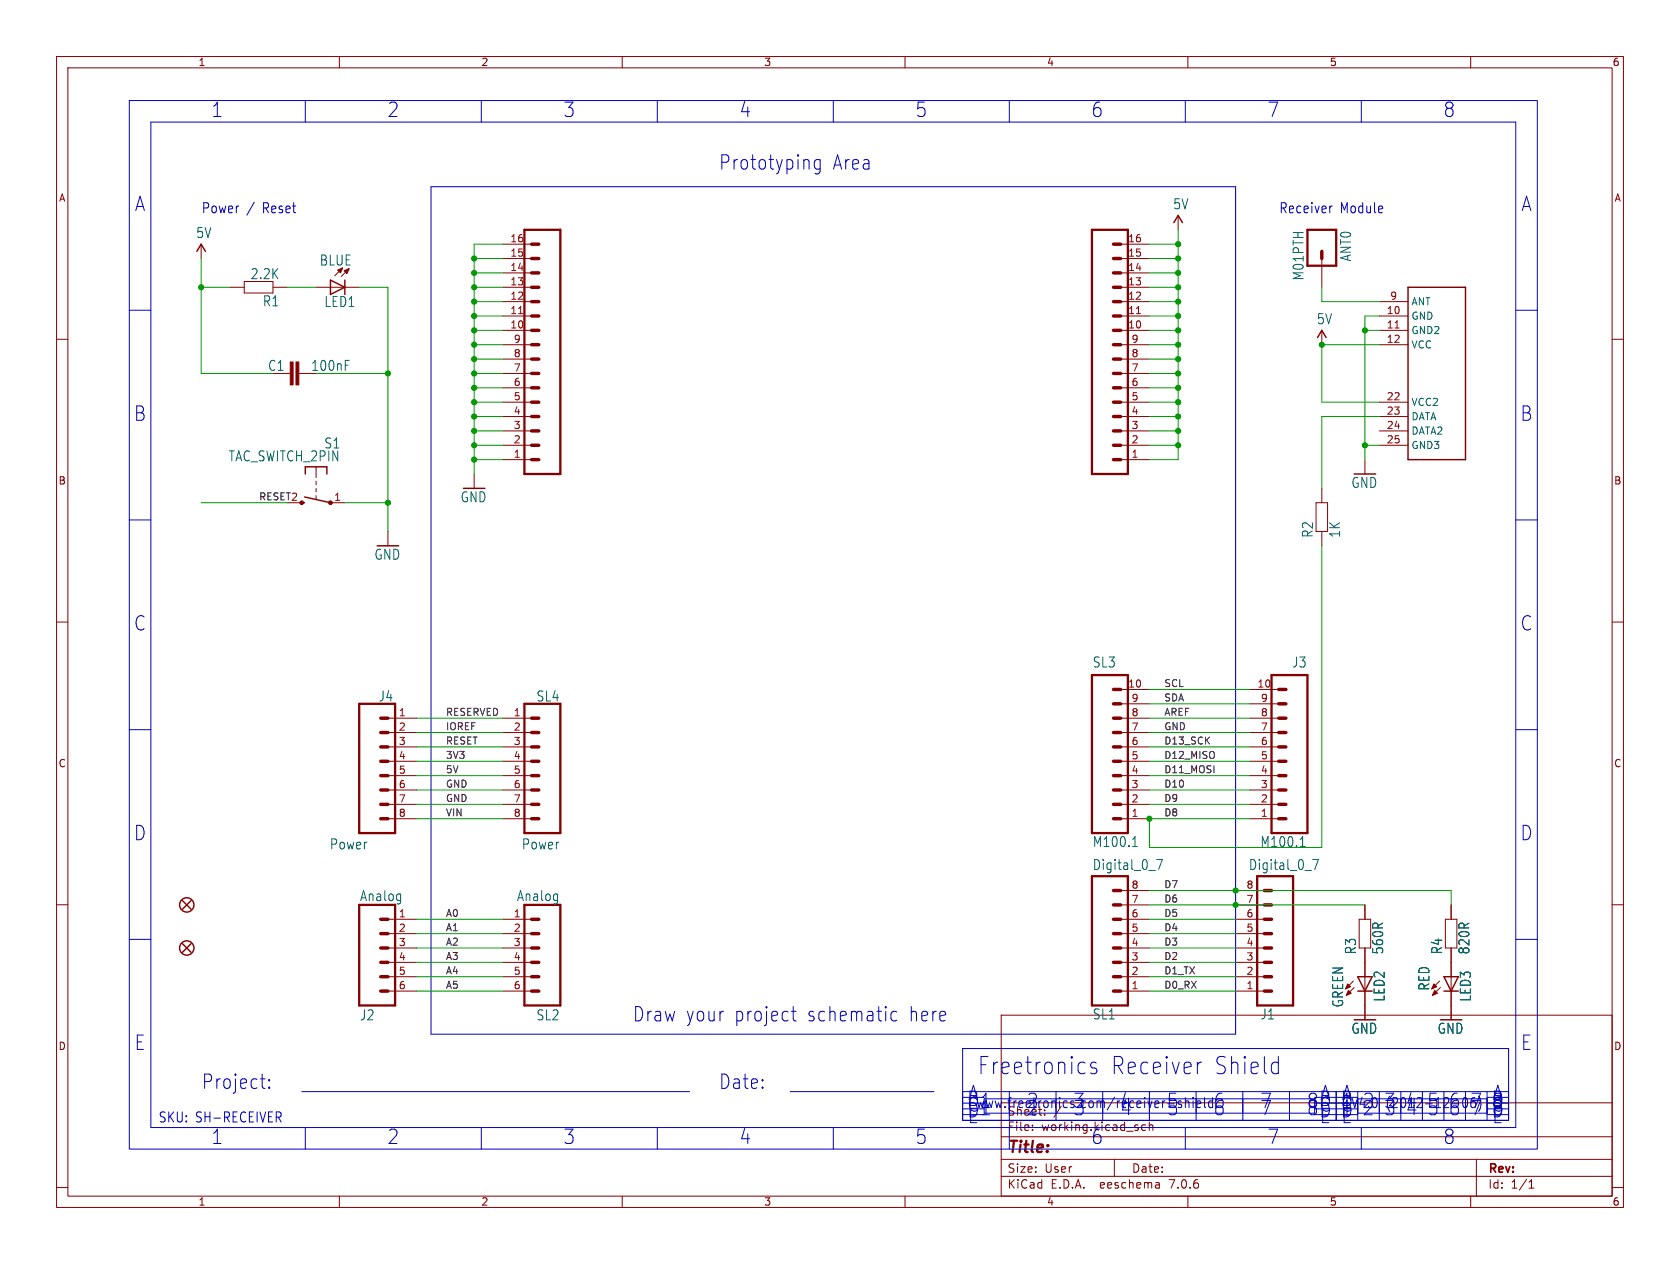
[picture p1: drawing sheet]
<svg xmlns="http://www.w3.org/2000/svg" width="297mm" height="224mm" viewBox="0 0 297 224" stroke-linecap="round" stroke-linejoin="round" font-family="sans-serif">
<g fill="none" stroke="#840000" stroke-width=".18">
<path d="M10 10h277v203.5h-277zM12 12h273v199.5h-273zM60 10v2M110 10v2M160 10v2M210 10v2M260 10v2M208.3 38.1v2.5M10 60h2M35.6 43.2v2.5M40.6 50.8h2.6M43.2 49.8h5.1v2h-5.1z"/>
<path d="M48.3 50.8h2.5M55.9 50.8h7.6M60.6 47.4l-1.4 1.4M61.7 47.5l-1.4 1.4M88.9 58.4h5.1M88.9 55.9h5.1M88.9 53.3h5.1M88.9 50.8h5.1M88.9 48.3h5.1M88.9 45.7h5.1M88.9 43.2h5.1M198.1 58.4h5.1"/>
<path d="M198.1 55.9h5.1M198.1 53.3h5.1M198.1 50.8h5.1M198.1 48.3h5.1M198.1 45.7h5.1M198.1 43.2h5.1M233.7 45.7v5.1M233.7 58.4v2.6M243.8 58.4h5.1M243.8 55.9h5.1M243.8 53.3h5.1M285 60h2"/>
<path d="M48.3 66h3M52.8 66h3.1M88.9 78.7h5.1M88.9 76.2h5.1M88.9 73.7h5.1M88.9 71.1h5.1M88.9 68.6h5.1M88.9 66h5.1M88.9 63.5h5.1M88.9 61h5.1M198.1 78.7h5.1M198.1 76.2h5.1"/>
<path d="M198.1 73.7h5.1M198.1 71.1h5.1M198.1 68.6h5.1M198.1 66h5.1M198.1 63.5h5.1M198.1 61h5.1M243.8 78.7h5.1M243.8 76.2h5.1M243.8 73.7h5.1M243.8 71.1h5.1M243.8 61h5.1M50.8 88.9h2.5"/>
<path d="M55.9 82.5v2M55.9 85.1v.6M55.9 86.4v.6M55.9 87.6v.7M58.4 88.9h2.6M68.6 94v2.5M83.8 83.8v2.6M88.9 81.3h5.1M198.1 81.3h5.1M232.7 88.9h2v5.1h-2zM233.7 86.4v2.5M233.7 94v2.5"/>
<path d="M241.3 81.3v2.5M10 110h2M285 110h2M68.6 127h5.1M68.6 129.5h5.1M68.6 132.1h5.1M68.6 134.6h5.1M68.6 137.2h5.1M68.6 139.7h5.1M88.9 127h5.1M88.9 129.5h5.1M88.9 132.1h5.1"/>
<path d="M88.9 134.6h5.1M88.9 137.2h5.1M88.9 139.7h5.1M198.1 127h5.1M198.1 129.5h5.1M198.1 132.1h5.1M198.1 134.6h5.1M198.1 137.2h5.1M198.1 139.7h5.1M198.1 121.9h5.1M198.1 124.5h5.1M221 127h5.1"/>
<path d="M221 129.5h5.1M221 132.1h5.1M221 134.6h5.1M221 137.2h5.1M221 139.7h5.1M221 121.9h5.1M221 124.5h5.1M10 160h2M68.6 142.2h5.1M68.6 144.8h5.1M88.9 142.2h5.1M88.9 144.8h5.1"/>
<path d="M198.1 157.5h5.1M198.1 142.2h5.1M198.1 144.8h5.1M218.4 157.5h5.1M221 142.2h5.1M221 144.8h5.1M285 160h2M68.6 162.6h5.1M68.6 165.1h5.1M68.6 167.6h5.1M68.6 170.2h5.1M68.6 172.7h5.1"/>
<path d="M68.6 175.3h5.1M88.9 162.6h5.1M88.9 165.1h5.1M88.9 167.6h5.1M88.9 170.2h5.1M88.9 172.7h5.1M88.9 175.3h5.1M177 179.5h108v32h-108zM198.1 162.6h5.1M198.1 165.1h5.1M198.1 167.6h5.1M198.1 170.2h5.1"/>
<path d="M198.1 172.7h5.1M198.1 175.3h5.1M198.1 160h5.1M218.4 162.6h5.1M218.4 165.1h5.1M218.4 167.6h5.1M218.4 170.2h5.1M218.4 172.7h5.1M218.4 175.3h5.1M218.4 160h5.1M239.3 173.5l-1.4 1.4M239.4 174.6l-1.4 1.4"/>
<path d="M240.3 162.6h2v5h-2zM241.3 160v2.6M241.3 167.6v12.7M254.5 173.5l-1.4 1.4M254.6 174.6l-1.4 1.4M255.5 162.6h2.1v5h-2.1zM256.5 160v2.6M256.5 167.6v12.7M177 195h108M182.5 199.8v.1M182.5 199v.1M184.7 197.1v.1"/>
<path d="M187.6 195.6l-1.3 2M202.5 199l-.4-.1-.3 .3v.4l.2 .2h.5M203.2 199l.2-.1 .3 .1 .1 .9M203.2 198.4v1.5M10 210h2M60 211.5v2M110 211.5v2M160 211.5v2M177 208h108M177 205h108M177 201h108M197 205v3"/>
<path d="M204.9 209.2l.1 .9M205 210l-.2 .1M205 209.5h-.2M210 211.5v2M260 211.5v2M261 205v6.5M270.3 210.1h.9M270.3 209l.4-.4v1.5M285 210h2"/>
</g>
<path d="M92.7 40.6h6.4v43.2h-6.4zM193 40.6h6.4v43.2h-6.4zM231.1 40.6h5.1v6.4h-5.1zM193 119.4h6.4v27.9h-6.4zM224.8 119.4h6.3v27.9h-6.3zM63.5 124.5h6.3v22.8h-6.3zM92.7 124.5h6.4v22.8h-6.4zM193 154.9h6.4v22.9h-6.4zM222.2 154.9h6.4v22.9h-6.4zM63.5 160h6.3v17.8h-6.3zM92.7 160h6.4v17.8h-6.4z" fill="none" stroke="#840000" stroke-width=".41"/>
<g fill="none" stroke="#840000" stroke-width=".61">
<path d="M94 58.4h1.2M94 55.9h1.2M94 53.3h1.2M94 50.8h1.2M94 48.3h1.2M94 45.7h1.2M94 43.2h1.2M196.8 58.4h1.3M196.8 55.9h1.3M196.8 53.3h1.3M196.8 50.8h1.3M196.8 48.3h1.3"/>
<path d="M196.8 45.7h1.3M196.8 43.2h1.3M233.7 44.4v1.3M94 78.7h1.2M94 76.2h1.2M94 73.7h1.2M94 71.1h1.2M94 68.6h1.2M94 66h1.2M94 63.5h1.2M94 61h1.2M196.8 78.7h1.3"/>
<path d="M196.8 76.2h1.3M196.8 73.7h1.3M196.8 71.1h1.3M196.8 68.6h1.3M196.8 66h1.3M196.8 63.5h1.3M196.8 61h1.3M94 81.3h1.2M196.8 81.3h1.3M67.3 127h1.3M67.3 129.5h1.3M67.3 132.1h1.3"/>
<path d="M67.3 134.6h1.3M67.3 137.2h1.3M67.3 139.7h1.3M94 127h1.2M94 129.5h1.2M94 132.1h1.2M94 134.6h1.2M94 137.2h1.2M94 139.7h1.2M196.8 127h1.3M196.8 129.5h1.3M196.8 132.1h1.3"/>
<path d="M196.8 134.6h1.3M196.8 137.2h1.3M196.8 139.7h1.3M196.8 124.5h1.3M196.8 121.9h1.3M226.1 127h1.2M226.1 129.5h1.2M226.1 132.1h1.2M226.1 134.6h1.2M226.1 137.2h1.2M226.1 139.7h1.2M226.1 124.5h1.2"/>
<path d="M226.1 121.9h1.2M67.3 142.2h1.3M67.3 144.8h1.3M94 142.2h1.2M94 144.8h1.2M196.8 157.5h1.3M196.8 142.2h1.3M196.8 144.8h1.3M223.5 157.5h1.3M226.1 142.2h1.2M226.1 144.8h1.2M67.3 162.6h1.3"/>
<path d="M67.3 165.1h1.3M67.3 167.6h1.3M67.3 170.2h1.3M67.3 172.7h1.3M67.3 175.3h1.3M94 162.6h1.2M94 165.1h1.2M94 167.6h1.2M94 170.2h1.2M94 172.7h1.2M94 175.3h1.2M196.8 162.6h1.3"/>
<path d="M196.8 165.1h1.3M196.8 167.6h1.3M196.8 170.2h1.3M196.8 172.7h1.3M196.8 175.3h1.3M196.8 160h1.3M223.5 162.6h1.3M223.5 165.1h1.3M223.5 167.6h1.3M223.5 170.2h1.3M223.5 172.7h1.3M223.5 175.3h1.3"/>
<path d="M223.5 160h1.3"/>
</g>
<g fill="none" stroke="#840000" stroke-width=".25">
<path d="M207.5 39.4l.8-1.3 .7 1.3M34.8 44.4l.8-1.2 .7 1.2M58.4 49.5l2.6 1.3-2.6 1.3zM61 49.5v2.6M232.9 59.7l.8-1.3 .7 1.3M248.9 50.8h10.2v30.5h-10.2zM53.3 88.9h.5M53.8 87.9l4.6 1M54 82.5v1.3M57.8 82.5v1.3M32.3 159.3l1.5 1.5M33.8 159.3l-1.5 1.5"/>
<path d="M32.3 166.9l1.5 1.5M33.8 166.9l-1.5 1.5M240 175.3h2.6M240 172.7h2.6l-1.3 2.6zM255.3 175.3h2.5M255.3 172.7h2.5l-1.3 2.6z"/>
<circle cx="33" cy="167.6" r="1.27"/>
<circle cx="33" cy="160" r="1.27"/>
</g>
<g fill="#840000" stroke="#840000" stroke-width=".18">
<path d="M253.5 174l.5 .5-.9 .4z"/>
<path d="M253.6 175.1l.5 .5-.9 .4z"/>
<path d="M238.3 174l.5 .5-.9 .4z"/>
<path d="M238.4 175.1l.5 .5-.9 .4z"/>
<path d="M59.7 47.8l.9-.4-.4 .9z"/>
<path d="M60.8 47.9l.9-.4-.4 .9z"/>
<path d="M52.3 64h.5v4.1h-.5z"/>
<path d="M51.3 64h.5v4.1h-.5z"/>
<circle cx="58.4" cy="88.9" r=".33"/>
<circle cx="53.3" cy="88.9" r=".33"/>
</g>
<path d="M61 63.7h.8M200.2 149.7h.9M200.5 148.2l.2-.3v1.8M204.5 152h1l-.7 1.8M229.9 149.7h.8M230.1 148.2l.2-.3v1.8M232.1 152h1l-.7 1.8" fill="none" stroke="#006464" stroke-width=".18"/>
<path d="M91.7 55.5h.7M200.9 55.5h.7M246.6 58h.7" fill="none" stroke="#a90000" stroke-width=".18"/>
<g fill="none" stroke="#0000c2" stroke-width=".18">
<path d="M22.9 17.8h248.9v185.4h-248.9zM54 17.8v3.8M85.1 17.8v3.8M116.2 17.8v3.8M147.3 17.8v3.8M178.4 17.8v3.8M209.5 17.8v3.8M240.7 17.8v3.8M26.7 21.6h241.3v177.8h-241.3zM76.2 33h142.2v149.9h-142.2zM145 28.2v2.1a.57 .57 0 0 1-.9 .3M145 28.3l-.6-.1-.4 .5v.7l.2 .4 .2 .1 .6-.1"/>
<path d="M235.5 36.4l-.3 .1M22.9 54.9h3.8M268 54.9h3.8M22.9 91.9h3.8M268 91.9h3.8M22.9 129h3.8M268 129h3.8M22.9 166.1h3.8M139.9 178.8h.8M140.2 178v2.2l.1 .2 .4 .1M158.5 179l-.6-.2-.4 .5v.7l.2 .4 .2 .1 .6-.1M268 166.1h3.8"/>
<path d="M46 190.8h.9M46.7 192.5h.2M47.6 192.2l.1 .2-.1 .1M47.6 192.2l-.1 .2 .1 .1M47.6 190.9v.2M47.6 192.2v.3M47.6 190.9l.1 .1-.1 .1M47.6 190.9l-.1 .1 .1 .1M49.2 197.6l.5 .8M49.6 196.8v.6M53.3 193h68.6M54 199.4v3.8"/>
<path d="M85.1 199.4v3.8M116.2 199.4v3.8M139.7 193h25.4M147.3 199.4v3.8M170.2 185.4h96.5v12.7h-96.5zM170.2 193h66v5.1h-66zM174 196.8h58.4M174 194.3h58.4M178.4 193v5.1M178.4 199.4v3.8M186.7 193v5.1M193.8 188l-.6-.2a.53 .53 0 0 0-.4 .5 .53 .53 0 0 0 .4 .6h.3a.53 .53 0 0 1 .4 .5 .53 .53 0 0 1-.4 .5h-.4l-.3-.2"/>
<path d="M194.9 193v5.1M203.2 193v5.1M207.9 193.3h-1.1l-.1 1.2M209.5 199.4v3.8M209.6 194.1v1.8M209.6 194.9a.37 .37 0 0 1 .5-.1l.1 1.1M210.9 194.1v.2M210.9 194.7v1.2M211.5 193v5.1M211.6 195.3l.7-.2-.1-.3-.4-.1-.2 .2v.9h.6M212.4 187.8l-.5 .2M212.9 194.1v1.5l.3 .3"/>
<path d="M219.7 193v5.1M225.3 187.8h.4l.3 .2M226 189.7l-.3 .2h-.4M226 186.8v3.1M228 193v5.1M232.3 193.3h-.4l-.5 .5M236.2 193h30.5v5.1h-30.5zM240 196.8h22.9M240 194.3h22.9M240.7 199.4v3.8M243.8 193v3.8M245 193.3h1.4l-.8 1"/>
<path d="M247.6 193v3.8M249.4 193.2l-.5 1.8M250.4 195.9h1M255.3 193v3.8M257.6 193.3a.81 .81 0 0 0-1 .6M259.1 193v3.8M260.2 193.3h1.5l-.9 2.6"/>
</g>
<g fill="none" stroke="#009600" stroke-width=".18">
<path d="M35.6 50.8h5M35.6 45.7v20.3h12.7M50.8 50.8h5.1M63.5 50.8h5.1v43.2M83.8 50.8h5.1M83.8 58.4h5.1M83.8 55.9h5.1M83.8 48.3h5.1M83.8 45.7h5.1M83.8 53.3h5.1M88.9 43.2h-5.1v40.6M203.2 50.8h5.1"/>
<path d="M203.2 58.4h5.1M203.2 55.9h5.1M203.2 48.3h5.1M203.2 45.7h5.1M203.2 43.2h5.1M203.2 53.3h5.1M208.3 40.6v40.7h-5.1M233.7 50.8v2.5h10.1M241.3 58.4h2.5M243.8 55.9h-2.5v25.4M55.9 66h12.7M83.8 61h5.1"/>
<path d="M83.8 66h5.1M83.8 63.5h5.1M83.8 71.1h5.1M83.8 73.7h5.1M83.8 68.6h5.1M83.8 76.2h5.1M83.8 78.7h5.1M203.2 61h5.1M203.2 66h5.1M203.2 63.5h5.1M203.2 71.1h5.1M203.2 73.7h5.1"/>
<path d="M203.2 68.6h5.1M203.2 76.2h5.1M203.2 78.7h5.1M241.3 78.7h2.5M243.8 61h-10.1v10.1h10.1M243.8 73.7h-10.1v12.7M35.6 88.9h15.2M61 88.9h7.6M83.8 81.3h5.1M233.7 96.5v53.4h-30.5v-5.1h17.8M73.7 129.5h15.2M73.7 127h15.2"/>
<path d="M73.7 139.7h15.2M73.7 137.2h15.2M73.7 134.6h15.2M73.7 132.1h15.2M203.2 129.5h17.8M203.2 127h17.8M203.2 139.7h17.8M203.2 137.2h17.8M203.2 134.6h17.8M203.2 132.1h17.8M203.2 124.5h17.8M203.2 121.9h17.8"/>
<path d="M73.7 144.8h15.2M73.7 142.2h15.2M203.2 142.2h17.8M203.2 157.5h53.3v2.5M73.7 172.7h15.2M73.7 175.3h15.2M73.7 170.2h15.2M73.7 165.1h15.2M73.7 167.6h15.2M73.7 162.6h15.2M203.2 172.7h15.2M203.2 175.3h15.2"/>
<path d="M203.2 170.2h15.2M203.2 165.1h15.2M203.2 167.6h15.2M203.2 162.6h15.2M203.2 160h38.1"/>
</g>
<g fill="#009600" stroke="#009600" stroke-width=".18">
<circle cx="83.8" cy="58.4" r=".46"/>
<circle cx="83.8" cy="61" r=".46"/>
<circle cx="83.8" cy="63.5" r=".46"/>
<circle cx="83.8" cy="50.8" r=".46"/>
<circle cx="83.8" cy="45.7" r=".46"/>
<circle cx="83.8" cy="48.3" r=".46"/>
<circle cx="208.3" cy="55.9" r=".46"/>
<circle cx="208.3" cy="58.4" r=".46"/>
<circle cx="208.3" cy="48.3" r=".46"/>
<circle cx="208.3" cy="45.7" r=".46"/>
<circle cx="208.3" cy="43.2" r=".46"/>
<circle cx="208.3" cy="61" r=".46"/>
<circle cx="208.3" cy="63.5" r=".46"/>
<circle cx="208.3" cy="50.8" r=".46"/>
<circle cx="208.3" cy="53.3" r=".46"/>
<circle cx="83.8" cy="76.2" r=".46"/>
<circle cx="83.8" cy="73.7" r=".46"/>
<circle cx="68.6" cy="88.9" r=".46"/>
<circle cx="83.8" cy="55.9" r=".46"/>
<circle cx="83.8" cy="53.3" r=".46"/>
<circle cx="83.8" cy="81.3" r=".46"/>
<circle cx="83.8" cy="78.7" r=".46"/>
<circle cx="68.6" cy="66" r=".46"/>
<circle cx="83.8" cy="71.1" r=".46"/>
<circle cx="83.8" cy="68.6" r=".46"/>
<circle cx="83.8" cy="66" r=".46"/>
<circle cx="35.6" cy="50.8" r=".46"/>
<circle cx="208.3" cy="76.2" r=".46"/>
<circle cx="208.3" cy="78.7" r=".46"/>
<circle cx="203.2" cy="144.8" r=".46"/>
<circle cx="208.3" cy="66" r=".46"/>
<circle cx="208.3" cy="68.6" r=".46"/>
<circle cx="233.7" cy="61" r=".46"/>
<circle cx="241.3" cy="58.4" r=".46"/>
<circle cx="241.3" cy="78.7" r=".46"/>
<circle cx="208.3" cy="71.1" r=".46"/>
<circle cx="208.3" cy="73.7" r=".46"/>
<circle cx="218.4" cy="157.5" r=".46"/>
<circle cx="218.4" cy="160" r=".46"/>
</g>
<g font-size="4.2" fill="#0000c2">
<text x="172.7" y="190.3">Freetronics</text>
<text x="196.2" y="190.3">Receiver</text>
<text x="214.4" y="190.3">Shield</text>
</g>
<g font-size="3.5" fill="#0000c2">
<text x="37.3" y="20.9">1</text>
<text x="68.4" y="20.9">2</text>
<text x="99.6" y="20.9">3</text>
<text x="130.7" y="20.9">4</text>
<text x="161.8" y="20.9">5</text>
<text x="192.9" y="20.9">6</text>
<text x="224" y="20.9">7</text>
<text x="255.1" y="20.9">8</text>
<text x="127" y="30.2">Prototyping</text>
<text x="147.1" y="30.2">Area</text>
<text x="23.8" y="37.6">A</text>
<text x="268.9" y="37.6">A</text>
<text x="23.6" y="74.7">B</text>
<text x="268.7" y="74.7">B</text>
<text x="23.6" y="111.7">C</text>
<text x="268.7" y="111.7">C</text>
<text x="23.6" y="148.8">D</text>
<text x="268.7" y="148.8">D</text>
<text x="23.7" y="185.9">E</text>
<text x="111.8" y="180.9">Draw your</text>
<text x="129.7" y="180.9">project</text>
<text x="142.6" y="180.9">schematic</text>
<text x="160.6" y="180.9">here</text>
<text x="268.8" y="185.9">E</text>
<text x="35.6" y="192.8">Project:</text>
<text x="127" y="192.8">Date:</text>
<text x="170.9" y="197.8">D1</text>
<text x="170.9" y="195.8">B</text>
<text x="171.1" y="194.8">A</text>
<text x="181.5" y="197.5">2</text>
<text x="181.5" y="196.2">2</text>
<text x="189.7" y="197.5">3</text>
<text x="189.7" y="196.2">3</text>
<text x="198" y="196.2">4</text>
<text x="206.2" y="197.5">5</text>
<text x="214.5" y="196.2">6</text>
<text x="222.7" y="197.5">7</text>
<text x="222.7" y="196.2">7</text>
<text x="231" y="197.5">8D</text>
<text x="233.2" y="196.8">C</text>
<text x="233.2" y="195.8">B</text>
<text x="233.3" y="194.8">A</text>
<text x="237" y="197.8">D</text>
<text x="237" y="195.8">B</text>
<text x="237" y="196.2">1</text>
<text x="237.1" y="194.8">A</text>
<text x="240.8" y="196.2">2</text>
<text x="244.7" y="197.5">3</text>
<text x="248.5" y="197.5">4</text>
<text x="252.3" y="197.5">5</text>
<text x="252.3" y="196.2">5</text>
<text x="256.1" y="197.5">6</text>
<text x="259.9" y="197.5">7</text>
<text x="263.7" y="195.8">B</text>
<text x="263.7" y="197.5">8</text>
<text x="263.7" y="196.2">8</text>
<text x="263.8" y="194.8">A</text>
<text x="37.3" y="202.5">1</text>
<text x="68.4" y="202.5">2</text>
<text x="99.6" y="202.5">3</text>
<text x="130.7" y="202.5">4</text>
<text x="161.8" y="202.5">5</text>
<text x="171.1" y="198.9">E</text>
<text x="192.9" y="202.5">6</text>
<text x="224" y="202.5">7</text>
<text x="255.1" y="202.5">8</text>
<text x="263.8" y="198.9">E</text>
</g>
<text font-size="2.8" fill="#840000" x="178" y="204.4">Title:</text>
<g font-size="2.5" fill="#0000c2">
<text x="35.6" y="37.9">Power</text>
<text x="43.6" y="37.9">/</text>
<text x="46.4" y="37.9">Reset</text>
<text x="226.1" y="37.9">Receiver</text>
<text x="236.9" y="37.9">Module</text>
<text x="172.5" y="196.1">www.freetronics.com/receiver-shield</text>
<text x="27.9" y="198.6">SKU: SH-RECEIVER</text>
</g>
<g font-size="2.5" fill="#006464">
<text x="207.3" y="37.2">5V</text>
<text x="34.6" y="42.3">5V</text>
<text x="56.4" y="47.2">BLUE</text>
<text x="239.1" y="46.3" transform="rotate(-90 239.1 46.3)">ANT0</text>
<text x="44.2" y="49.6">2.2K</text>
<text x="230.7" y="49.7" transform="rotate(-90 230.7 49.7)">M01PTH</text>
<text x="46.4" y="54.4">R1</text>
<text x="57.2" y="54.5">LED1</text>
<text x="232.7" y="57.5">5V</text>
<text x="47.3" y="65.8">C1</text>
<text x="54.9" y="65.8">100nF</text>
<text x="40.3" y="81.8">TAC_SWITCH_2PIN</text>
<text x="57.2" y="79.5">S1</text>
<text x="81.3" y="89">GND</text>
<text x="238.8" y="86.5">GND</text>
<text x="232.3" y="95.2" transform="rotate(-90 232.3 95.2)">R2</text>
<text x="237.1" y="95.2" transform="rotate(-90 237.1 95.2)">1K</text>
<text x="66.1" y="99.2">GND</text>
<text x="193.1" y="118.3">SL3</text>
<text x="228.3" y="118.3">J3</text>
<text x="66.9" y="124.3">J4</text>
<text x="94.7" y="124.3">SL4</text>
<text x="58.2" y="150.4">Power</text>
<text x="92.2" y="150.4">Power</text>
<text x="193.1" y="154.1">Digital_0_7</text>
<text x="193.1" y="150">M100.1</text>
<text x="220.7" y="154.1">Digital_0_7</text>
<text x="222.7" y="150">M100.1</text>
<text x="63.6" y="159.6">Analog</text>
<text x="91.3" y="159.6">Analog</text>
<text x="239.9" y="168.9" transform="rotate(-90 239.9 168.9)">R3</text>
<text x="244.7" y="168.9" transform="rotate(-90 244.7 168.9)">560R</text>
<text x="255.2" y="168.9" transform="rotate(-90 255.2 168.9)">R4</text>
<text x="260" y="168.9" transform="rotate(-90 260 168.9)">820R</text>
<text x="237.7" y="178.2" transform="rotate(-90 237.7 178.2)">GREEN</text>
<text x="245" y="177.2" transform="rotate(-90 245 177.2)">LED2</text>
<text x="252.9" y="175.3" transform="rotate(-90 252.9 175.3)">RED</text>
<text x="260.2" y="177.2" transform="rotate(-90 260.2 177.2)">LED3</text>
<text x="63.6" y="180.7">J2</text>
<text x="94.7" y="180.7">SL2</text>
<text x="193.1" y="180.5">SL1</text>
<text x="222.8" y="180.5">J1</text>
<text x="238.8" y="183">GND</text>
<text x="254.1" y="183">GND</text>
</g>
<text font-size="2.1" fill="#0000c2" x="178" y="197.5">Sheet:</text>
<g font-size="2.1" fill="#840000">
<text x="178" y="200.2">File:</text>
<text x="184.1" y="200.2">working.kicad_sch</text>
<text x="178" y="207.6">Size:</text>
<text x="184.7" y="207.6">User</text>
<text x="200" y="207.6">Date:</text>
<text x="263" y="207.8">Rev:</text>
<text x="178" y="210.4">KiCad</text>
<text x="185.7" y="210.4">E.D.A.</text>
<text x="194.6" y="210.4">eeschema</text>
<text x="207" y="210.4">7.0.6</text>
<text x="263" y="210.4">Id:</text>
<text x="267.1" y="210.4">1/1</text>
</g>
<g font-size="1.8" fill="#840000">
<text x="35" y="11.9">1</text>
<text x="85" y="11.9">2</text>
<text x="135" y="11.9">3</text>
<text x="185" y="11.9">4</text>
<text x="235" y="11.9">5</text>
<text x="285" y="11.9">6</text>
<text x="10.3" y="35.9">A</text>
<text x="285.3" y="35.9">A</text>
<text x="10.3" y="85.9">B</text>
<text x="285.3" y="85.9">B</text>
<text x="10.3" y="135.9">C</text>
<text x="285.3" y="135.9">C</text>
<text x="10.3" y="185.9">D</text>
<text x="285.3" y="185.9">D</text>
<text x="35" y="213.4">1</text>
<text x="85" y="213.4">2</text>
<text x="135" y="213.4">3</text>
<text x="185" y="213.4">4</text>
<text x="235" y="213.4">5</text>
<text x="285" y="213.4">6</text>
</g>
<g font-size="1.8" fill="#a90000">
<text x="90.1" y="45.5">15</text>
<text x="90.1" y="42.9">16</text>
<text x="199.3" y="45.5">15</text>
<text x="199.3" y="42.9">16</text>
<text x="90.1" y="53.1">12</text>
<text x="90.1" y="50.5">13</text>
<text x="90.1" y="48">14</text>
<text x="199.3" y="53.1">12</text>
<text x="199.3" y="50.5">13</text>
<text x="199.3" y="48">14</text>
<text x="245.7" y="53.1">9</text>
<text x="90.1" y="58.2">10</text>
<text x="90.1" y="55.6">11</text>
<text x="199.3" y="58.2">10</text>
<text x="199.3" y="55.6">11</text>
<text x="245.1" y="55.6">10</text>
<text x="245.1" y="58.2">11</text>
<text x="90.7" y="65.8">7</text>
<text x="90.7" y="63.2">8</text>
<text x="90.7" y="60.7">9</text>
<text x="200" y="65.8">7</text>
<text x="200" y="63.2">8</text>
<text x="200" y="60.7">9</text>
<text x="245.1" y="60.7">12</text>
<text x="90.7" y="70.9">5</text>
<text x="90.7" y="68.3">6</text>
<text x="200" y="70.9">5</text>
<text x="200" y="68.3">6</text>
<text x="245.1" y="70.9">22</text>
<text x="90.7" y="75.9">3</text>
<text x="90.7" y="73.4">4</text>
<text x="200" y="75.9">3</text>
<text x="200" y="73.4">4</text>
<text x="245.1" y="73.4">23</text>
<text x="245.1" y="75.9">24</text>
<text x="90.7" y="81">1</text>
<text x="90.7" y="78.5">2</text>
<text x="200" y="81">1</text>
<text x="200" y="78.5">2</text>
<text x="245.1" y="78.5">25</text>
<text x="59" y="88.6">1</text>
<text x="199.3" y="121.7">10</text>
<text x="200" y="124.2">9</text>
<text x="222.2" y="121.7">10</text>
<text x="222.8" y="124.2">9</text>
<text x="70.4" y="126.7">1</text>
<text x="70.4" y="129.3">2</text>
<text x="70.4" y="131.8">3</text>
<text x="90.7" y="126.7">1</text>
<text x="90.7" y="129.3">2</text>
<text x="90.7" y="131.8">3</text>
<text x="200" y="131.8">6</text>
<text x="200" y="129.3">7</text>
<text x="200" y="126.7">8</text>
<text x="222.8" y="131.8">6</text>
<text x="222.8" y="129.3">7</text>
<text x="222.8" y="126.7">8</text>
<text x="70.4" y="134.4">4</text>
<text x="70.4" y="136.9">5</text>
<text x="90.7" y="134.4">4</text>
<text x="90.7" y="136.9">5</text>
<text x="200" y="136.9">4</text>
<text x="200" y="134.4">5</text>
<text x="222.8" y="136.9">4</text>
<text x="222.8" y="134.4">5</text>
<text x="70.4" y="139.4">6</text>
<text x="70.4" y="142">7</text>
<text x="90.7" y="139.4">6</text>
<text x="90.7" y="142">7</text>
<text x="200" y="142">2</text>
<text x="200" y="139.4">3</text>
<text x="222.8" y="142">2</text>
<text x="222.8" y="139.4">3</text>
<text x="70.4" y="144.5">8</text>
<text x="90.7" y="144.5">8</text>
<text x="200" y="144.5">1</text>
<text x="222.8" y="144.5">1</text>
<text x="200" y="159.8">7</text>
<text x="200" y="157.2">8</text>
<text x="220.3" y="159.8">7</text>
<text x="220.3" y="157.2">8</text>
<text x="70.4" y="162.3">1</text>
<text x="70.4" y="164.8">2</text>
<text x="70.4" y="167.4">3</text>
<text x="90.7" y="162.3">1</text>
<text x="90.7" y="164.8">2</text>
<text x="90.7" y="167.4">3</text>
<text x="200" y="167.4">4</text>
<text x="200" y="164.8">5</text>
<text x="200" y="162.3">6</text>
<text x="220.3" y="167.4">4</text>
<text x="220.3" y="164.8">5</text>
<text x="220.3" y="162.3">6</text>
<text x="70.4" y="169.9">4</text>
<text x="70.4" y="172.5">5</text>
<text x="90.7" y="169.9">4</text>
<text x="90.7" y="172.5">5</text>
<text x="200" y="172.5">2</text>
<text x="200" y="169.9">3</text>
<text x="220.3" y="172.5">2</text>
<text x="220.3" y="169.9">3</text>
<text x="70.4" y="175">6</text>
<text x="90.7" y="175">6</text>
<text x="200" y="175">1</text>
<text x="220.3" y="175">1</text>
</g>
<g font-size="1.8" fill="#006464">
<text x="249.4" y="56.7">GND</text>
<text x="249.4" y="59.3">GND2</text>
<text x="249.4" y="54.2">ANT</text>
<text x="249.4" y="61.8">VCC</text>
<text x="249.4" y="72">VCC2</text>
<text x="249.4" y="74.5">DATA</text>
<text x="249.4" y="77.1">DATA2</text>
<text x="249.4" y="79.6">GND3</text>
</g>
<g font-size="1.7" fill="#0f0f0f">
<text x="45.7" y="88.6">RESET2</text>
<text x="205.7" y="121.6">SCL</text>
<text x="205.7" y="124.1">SDA</text>
<text x="78.7" y="131.7">RESET</text>
<text x="78.7" y="129.2">IOREF</text>
<text x="78.7" y="126.7">RESERVED</text>
<text x="205.7" y="129.2">GND</text>
<text x="205.7" y="126.7">AREF</text>
<text x="205.7" y="131.7">D13_SCK</text>
<text x="78.7" y="134.3">3V3</text>
<text x="78.7" y="136.8">5V</text>
<text x="205.7" y="134.3">D12_MISO</text>
<text x="205.7" y="136.8">D11_MOSI</text>
<text x="78.7" y="139.4">GND</text>
<text x="78.7" y="141.9">GND</text>
<text x="205.7" y="141.9">D9</text>
<text x="205.7" y="139.4">D10</text>
<text x="78.7" y="144.4">VIN</text>
<text x="205.7" y="144.4">D8</text>
<text x="205.7" y="159.7">D6</text>
<text x="205.7" y="157.1">D7</text>
<text x="78.7" y="162.2">A0</text>
<text x="78.7" y="164.8">A1</text>
<text x="78.7" y="167.3">A2</text>
<text x="205.7" y="162.2">D5</text>
<text x="205.7" y="164.8">D4</text>
<text x="205.7" y="167.3">D3</text>
<text x="78.7" y="169.8">A3</text>
<text x="78.7" y="172.4">A4</text>
<text x="205.7" y="172.4">D1_TX</text>
<text x="205.7" y="169.8">D2</text>
<text x="78.7" y="174.9">A5</text>
<text x="205.7" y="174.9">D0_RX</text>
</g>
</svg>
